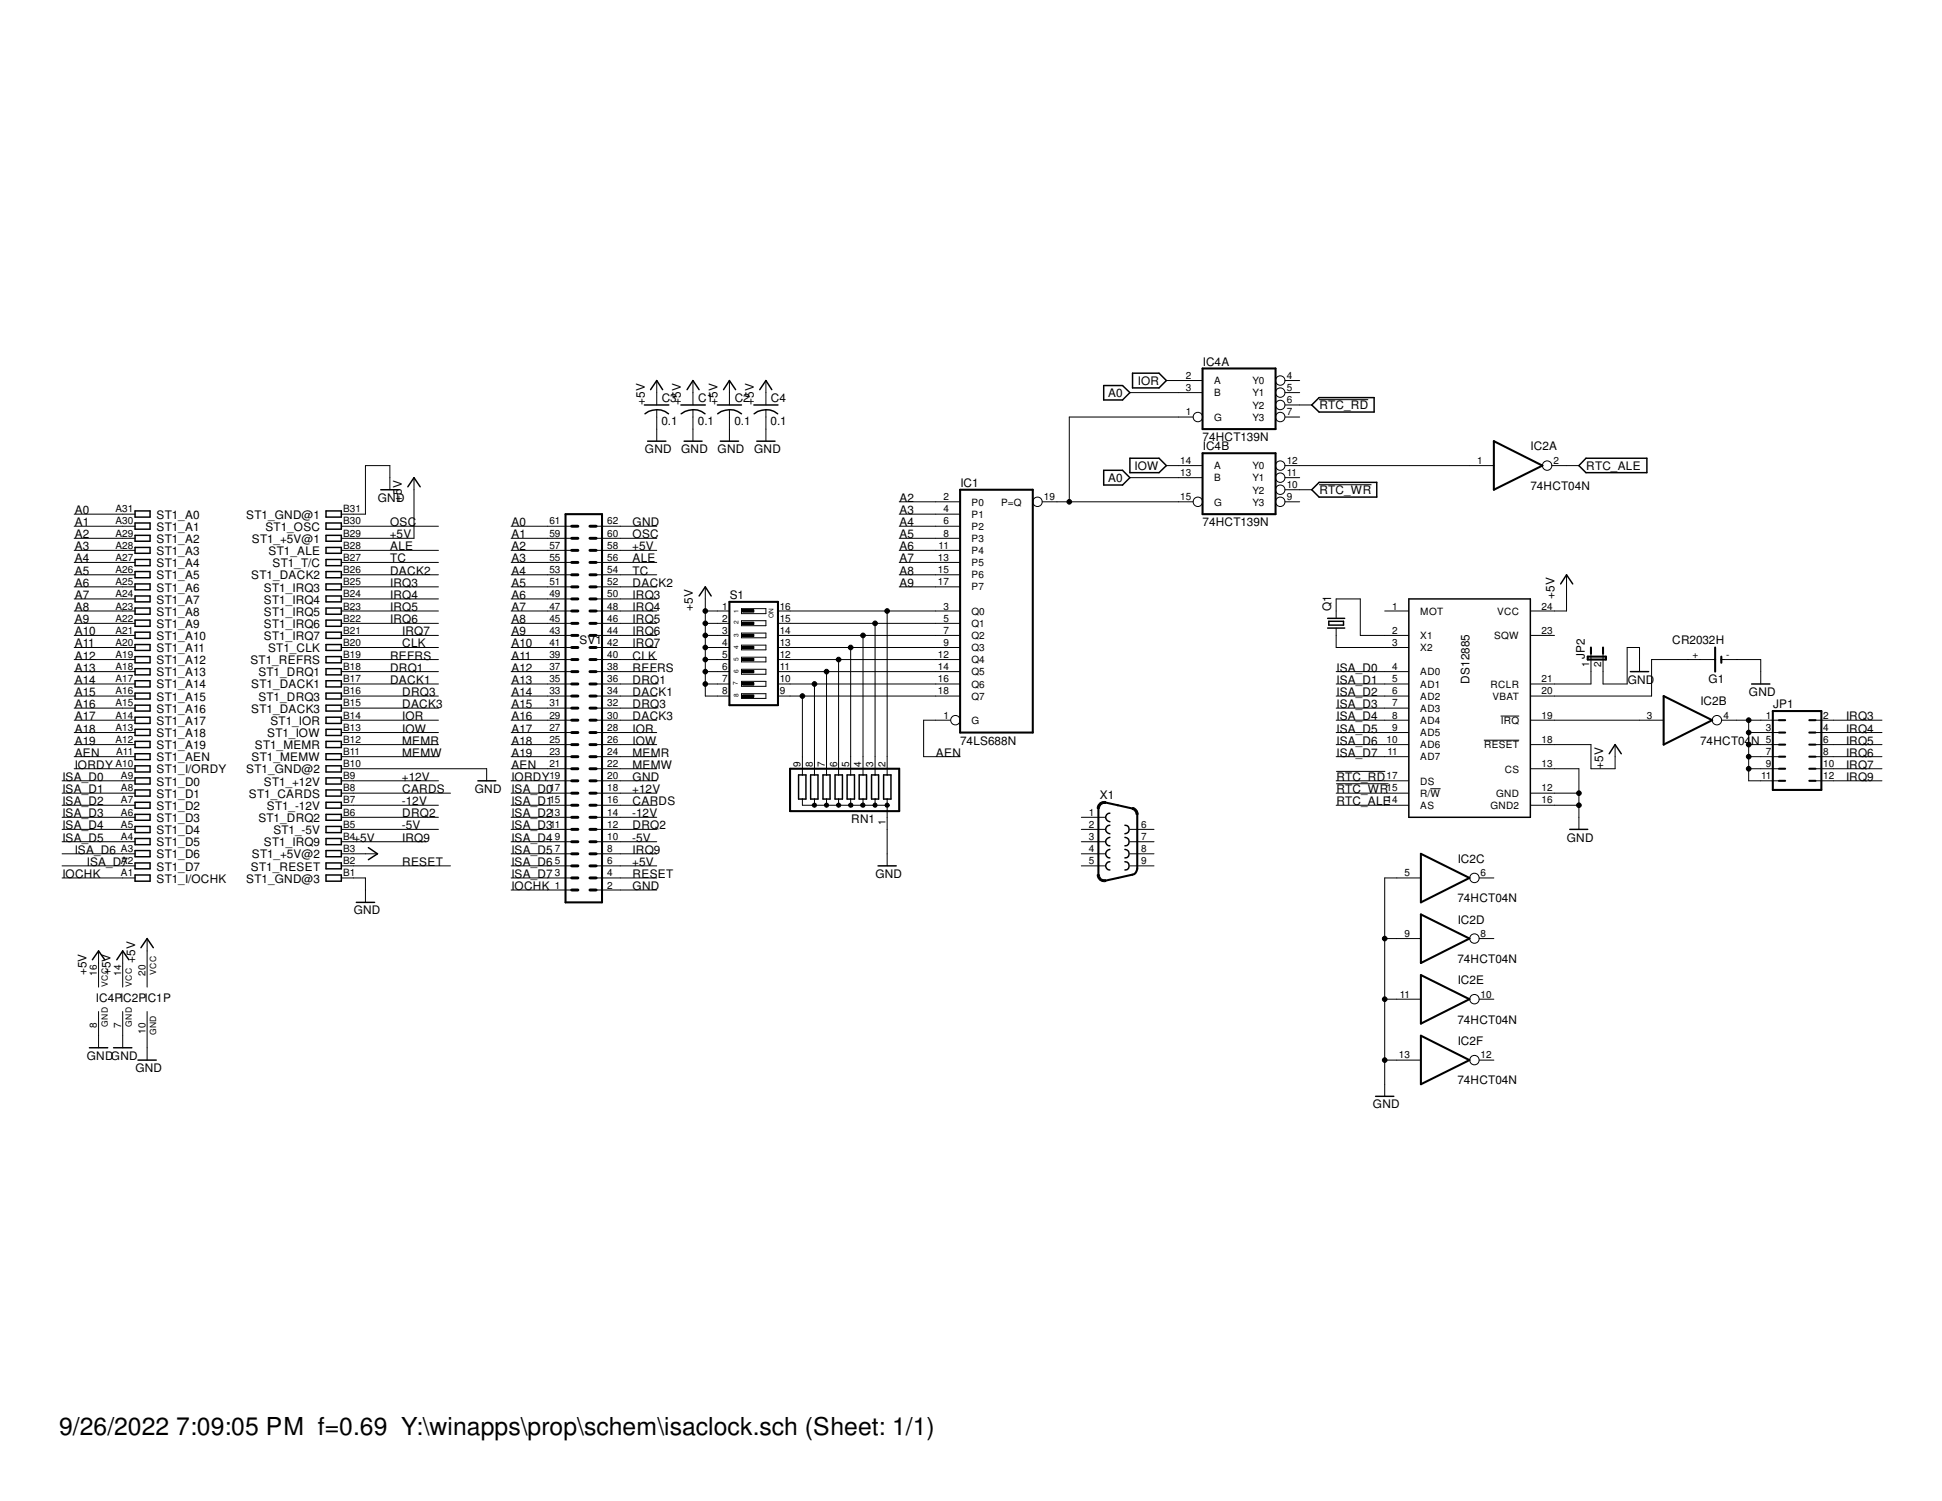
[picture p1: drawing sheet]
<svg xmlns="http://www.w3.org/2000/svg" width="279mm" height="216mm" viewBox="0 0 279 216" stroke-linecap="round" stroke-linejoin="round" font-family="sans-serif">
<g fill="none" stroke="#000" stroke-width=".14">
<path d="M94.5 54.7v3.6M94.5 58.9v4.6M99.7 54.7v3.6M99.7 58.9v4.6M104.9 54.7v3.6M104.9 58.9v4.6M110.2 54.7v3.6M110.2 58.9v4.6M162.6 56.5h10.4M167.8 54.7h5.2M171.7 60h-17.9v12.2M184.9 60h2.1"/>
<path d="M184.9 54.7h2.1M184.9 56.5h2.1M184.9 58.3h3.8M189.8 57.5h7M10.7 79.2h8.7M10.7 77.4h8.7M10.7 75.7h8.7M10.7 74h8.7M49.1 79.2h14M49.1 75.7h14M56.1 70.4v-3.4h-3.5v7h-3.5M59.6 68.7v8.7h-10.5"/>
<path d="M73.5 79.2h8.8M73.5 77.4h8.8M73.5 75.7h8.8M85.8 79.2h8.7M85.8 77.4h8.7M85.8 75.7h8.7M129.4 79.2h8.7M129.4 77.4h8.7M129.4 75.7h8.7M129.4 74h8.7M129.4 72.2h8.7M149.9 72.2h21.8"/>
<path d="M162.6 68.7h10.4M167.8 67h5.2M184.9 72.2h2.1M184.9 67h30M184.9 68.7h2.1M184.9 70.4h3.8M189.8 69.7h7.5M223.3 67h3.9M10.7 98.4h8.7M10.7 96.6h8.7M10.7 94.9h8.7M10.7 93.1h8.7"/>
<path d="M10.7 91.4h8.7M10.7 89.7h8.7M10.7 87.9h8.7M10.7 86.1h8.7M10.7 84.4h8.7M10.7 82.7h8.7M10.7 80.9h8.7M49.1 98.4h14M49.1 96.6h14M49.1 94.9h14M49.1 93.1h14M49.1 91.4h14"/>
<path d="M49.1 89.7h14M49.1 87.9h14M49.1 86.1h14M49.1 84.4h14M49.1 82.7h14M49.1 80.9h14M73.5 98.4h8.8M73.5 96.6h8.8M73.5 94.9h8.8M73.5 93.1h8.8M73.5 91.4h8.8M73.5 89.7h8.8"/>
<path d="M73.5 87.9h8.8M73.5 86.1h8.8M73.5 84.4h8.8M73.5 82.7h8.8M73.5 80.9h8.8M85.8 98.4h8.7M85.8 96.6h8.7M85.8 94.9h8.7M85.8 93.1h8.7M85.8 91.4h8.7M85.8 89.7h8.7M85.8 87.9h8.7"/>
<path d="M85.8 86.1h8.7M85.8 84.4h8.7M85.8 82.7h8.7M85.8 80.9h8.7M101.5 84.4v15.7h3.4M101.5 98.4h3.4M101.5 96.6h3.4M101.5 94.9h3.4M101.5 93.1h3.4M101.5 91.4h3.4M101.5 89.7h3.4M101.5 87.9h3.4"/>
<path d="M106.7 87.5h3.5v.8h-3.5zM106.7 89.3h3.5v.7h-3.5zM106.7 91.1h3.5v.6h-3.5zM106.7 92.8h3.5v.7h-3.5zM106.7 94.5h3.5v.7h-3.5zM106.7 96.3h3.5v.7h-3.5zM106.7 98h3.5v.7h-3.5zM106.7 99.8h3.5v.7h-3.5zM106.8 87.7h1.7v.4h-1.7zM106.8 89.5h1.7v.3h-1.7zM106.8 91.2h1.7v.4h-1.7zM106.8 93h1.7v.3h-1.7z"/>
<path d="M106.8 94.7h1.7v.3h-1.7zM106.8 96.4h1.7v.4h-1.7zM106.8 98.2h1.7v.4h-1.7zM106.8 99.9h1.7v.4h-1.7zM111.9 98.4h26.2M111.9 96.6h26.2M111.9 94.9h26.2M111.9 93.1h26.2M111.9 91.4h26.2M111.9 89.7h26.2M111.9 87.9h26.2M117.2 98.4v13.1"/>
<path d="M118.9 96.6v14.9M120.6 94.9v16.6M122.4 93.1v18.4M124.2 91.4v20.1M125.9 89.7v21.8M127.6 87.9v23.6M129.4 84.4h8.7M129.4 82.7h8.7M129.4 80.9h8.7M192.2 98.4h10.5M192.2 96.6h10.5M192.2 90.3v2.8h10.5"/>
<path d="M192.2 88.9v-2.8h3.5v5.3h7M199.2 87.9h3.5M220.2 91.4h3.4M225.4 82.7v5.2h-5.2M228.9 94v4.4h-8.7M230.6 94v4.4h3.5v-5.3h1.8v3.5M246.8 94.9h-9.2v5.2h-17.4M247.6 94.9h5.7v3.5M8.9 119.3h10.5M8.9 117.6h10.5M8.9 115.8h10.5M8.9 114.1h10.5"/>
<path d="M8.9 112.3h10.5M10.7 110.6h8.7M10.7 108.8h8.7M10.7 107.1h8.7M10.7 105.4h8.7M10.7 103.6h8.7M10.7 101.9h8.7M10.7 100.1h8.7M49.1 119.3h14M49.1 117.6h14M49.1 115.8h14M49.1 114.1h15.7"/>
<path d="M49.1 112.3h14M49.1 110.6h20.9v1.7M49.1 108.8h14M49.1 107.1h14M49.1 105.4h14M49.1 103.6h14M49.1 101.9h14M49.1 100.1h14M73.5 119.3h8.8M73.5 117.6h8.8M73.5 115.8h8.8M73.5 114.1h8.8"/>
<path d="M73.5 112.3h8.8M73.5 110.6h8.8M73.5 108.8h8.8M73.5 107.1h8.8M73.5 105.4h8.8M73.5 103.6h8.8M73.5 101.9h8.8M73.5 100.1h8.8M85.8 119.3h8.7M85.8 117.6h8.7M85.8 115.8h8.7M85.8 114.1h8.7"/>
<path d="M85.8 112.3h8.7M85.8 110.6h8.7M85.8 108.8h8.7M85.8 107.1h8.7M85.8 105.4h8.7M85.8 103.6h8.7M85.8 101.9h8.7M85.8 100.1h8.7M111.9 100.1h26.2M115.4 114.9v.9h12.2M115.4 100.1v11.4M117 115.6l.2-.1 .2 .1 .1 .2-.1 .2-.2 .1-.2-.1-.2-.2h.4h-.4z"/>
<path d="M117.2 114.9v.9M118.7 115.6l.2-.1 .2 .1 .1 .2-.1 .2-.2 .1-.2-.1-.1-.2h.4l-.1 .1-.3-.1zM118.9 114.9v.9M120.4 115.6l.2-.1 .3 .1 .1 .2-.1 .2-.3 .1-.2-.1v-.2h.3l-.1 .1-.2-.1zM120.6 114.9v.9M122.2 115.6l.2-.1 .2 .1 .1 .2-.1 .2-.2 .1-.2-.1-.1-.2h.3v.1l-.3-.1zM122.4 114.9v.9M123.9 115.6l.3-.1 .2 .1 .1 .2-.1 .2-.2 .1-.3-.1-.1-.2h.4h-.4zM124.2 114.9v.9M125.7 115.6l.2-.1 .2 .1 .1 .2-.1 .2-.2 .1-.2-.1-.1-.2h.3v.1l-.3-.1zM125.9 114.9v.9M127.4 115.6l.2-.1 .2 .1 .2 .2-.2 .2-.2 .1-.2-.1-.1-.2h.4l-.1 .1-.3-.1z"/>
<path d="M127.6 114.9v9.6M136.7 103.6h-3.8v5.2h5.2M155.6 119.3h3.4M155.6 117.6h3.4M158.2 115.5l.7-.2h.2l-.1 .3a.74 .74 0 0 0-.8 .7h-.3v-.2zM162.6 119.3h3.4M162.9 116.2a.95 .95 0 0 1 .8 .9h-.3a.76 .76 0 0 0-.5-.7zM192.2 112.7h7.6M192.2 111h7.1M192.2 115.8h10.5M192.2 114.1h10.5M192.2 112.3h10.5"/>
<path d="M192.2 108.8h10.5M192.2 107.1h10.5M192.2 105.4h10.5M192.2 103.6h10.5M192.2 101.9h10.5M192.2 100.1h10.5M205.8 113.5h1.5M213.5 106.5h5.1M215.9 103h2.7M220.2 115.8h7M220.2 114.1h7M220.2 110.6h7v8.7"/>
<path d="M220.2 107.1h8.7v3.5h3.5v-3.5M220.2 103.6h19.2M247.7 103.6h8.2M251.6 103.6v8.7h4.3M251.6 110.6h4.3M251.6 108.8h4.3M251.6 107.1h4.3M251.6 105.4h4.3M261.2 112.3h9.6M261.2 110.6h9.6M261.2 108.8h9.6M261.2 107.1h9.6"/>
<path d="M261.2 105.4h9.6M261.2 103.6h9.6M8.9 126.3h10.5M8.9 124.5h10.5M8.9 122.8h10.5M8.9 121.1h10.5M14.2 136.8v5.2M17.7 136.8v5.2M21.2 135v7M49.1 126.3h3.5v3.5M49.1 124.5h15.7M49.1 122.8h5.2"/>
<path d="M49.1 121.1h12.2M73.5 126.3h8.8M73.5 124.5h8.8M73.5 122.8h8.8M73.5 121.1h8.8M73.5 128h8.8M85.8 126.3h8.7M85.8 124.5h8.7M85.8 122.8h8.7M85.8 121.1h8.7M85.8 128h8.7M155.6 124.5h3.4"/>
<path d="M155.6 122.8h3.4M155.6 121.1h3.4M157.9 125.8h.3a.69 .69 0 0 0 .8 .7l.1 .3a.98 .98 0 0 1-1.2-1zM162.6 124.5h3.4M162.6 122.8h3.4M162.6 121.1h3.4M199.2 135h5.2M204.4 126.3h-5.2v31.4M212.8 126.3h2.1M212.8 135h2.1M14.2 145.5v5.2M17.7 145.5v5.2"/>
<path d="M21.2 145.5v7M199.2 143.7h5.2M199.2 152.5h5.2M212.8 143.7h2.1M212.8 152.5h2.1"/>
<circle cx="172.3" cy="60" r=".68"/>
<circle cx="184.2" cy="54.7" r=".68"/>
<circle cx="184.2" cy="56.5" r=".68"/>
<circle cx="184.2" cy="58.3" r=".68"/>
<circle cx="184.2" cy="60" r=".68"/>
<circle cx="149.3" cy="72.2" r=".68"/>
<circle cx="153.8" cy="72.2" r=".33"/>
<circle cx="172.3" cy="72.2" r=".68"/>
<circle cx="184.2" cy="68.7" r=".68"/>
<circle cx="184.2" cy="72.2" r=".68"/>
<circle cx="184.2" cy="70.4" r=".68"/>
<circle cx="184.2" cy="67" r=".68"/>
<circle cx="222.6" cy="67" r=".68"/>
<circle cx="101.5" cy="93.1" r=".33"/>
<circle cx="101.5" cy="96.6" r=".33"/>
<circle cx="101.5" cy="98.4" r=".33"/>
<circle cx="101.5" cy="87.9" r=".33"/>
<circle cx="101.5" cy="94.9" r=".33"/>
<circle cx="101.5" cy="91.4" r=".33"/>
<circle cx="101.5" cy="89.7" r=".33"/>
<circle cx="117.2" cy="98.4" r=".33"/>
<circle cx="118.9" cy="96.6" r=".33"/>
<circle cx="120.7" cy="94.9" r=".33"/>
<circle cx="122.4" cy="93.1" r=".33"/>
<circle cx="124.2" cy="91.4" r=".33"/>
<circle cx="125.9" cy="89.7" r=".33"/>
<circle cx="127.6" cy="87.9" r=".33"/>
<circle cx="115.4" cy="100.1" r=".33"/>
<circle cx="137.5" cy="103.6" r=".68"/>
<circle cx="227.2" cy="115.8" r=".33"/>
<circle cx="227.2" cy="114.1" r=".33"/>
<circle cx="247" cy="103.6" r=".68"/>
<circle cx="251.6" cy="107.1" r=".33"/>
<circle cx="251.6" cy="110.6" r=".33"/>
<circle cx="251.6" cy="105.4" r=".33"/>
<circle cx="251.6" cy="108.8" r=".33"/>
<circle cx="251.6" cy="103.6" r=".33"/>
<circle cx="199.2" cy="135" r=".33"/>
<circle cx="212.1" cy="126.3" r=".68"/>
<circle cx="212.1" cy="135" r=".68"/>
<circle cx="199.2" cy="152.5" r=".33"/>
<circle cx="199.2" cy="143.7" r=".33"/>
<circle cx="212.1" cy="152.5" r=".68"/>
<circle cx="212.1" cy="143.7" r=".68"/>
</g>
<g fill="none" stroke="#000" stroke-width=".21">
<path d="M92.7 58.3h3.5M92.8 59.5a2.72 2.72 0 0 1 3.4 0M93.6 56l.9-1.3 .8 1.3M98 58.3h3.5M98 59.5a2.78 2.78 0 0 1 3.4 0M98.8 56l.9-1.3 .9 1.3M103.2 58.3h3.5M103.3 59.5a2.78 2.78 0 0 1 3.4 0M104.1 56l.8-1.3 .9 1.3M108.5 58.3h3.4M108.5 59.5a2.72 2.72 0 0 1 3.4 0M109.3 56l.9-1.3 .8 1.3"/>
<path d="M158.8 55.5h2.7l1.1 1-1.1 1h-2.7zM162.9 53.7h3.9l1 1-1 1.1h-3.9zM189.8 57.2h7.9v2.1h-7.9l-1.1-1zM19.4 73.5h2.2v.9h-2.2zM19.4 75.2h2.2v.9h-2.2zM19.4 77h2.2v.9h-2.2zM19.4 78.7h2.2v.9h-2.2zM46.9 78.7h2.2v.9h-2.2zM46.9 77h2.2v.9h-2.2zM46.9 75.2h2.2v.9h-2.2zM46.9 73.5h2.2v.9h-2.2zM54.8 70.4h2.6"/>
<path d="M58.7 70l.9-1.3 .9 1.3M93.2 63.5h2.6M98.4 63.5h2.6M103.6 63.5h2.7M108.9 63.5h2.6M158.8 67.6h2.7l1.1 1.1-1.1 1.1h-2.7zM162.6 65.9h4.2l1 1.1-1 1h-4.2zM188.7 70.4l1.1-1h8.3v2.1h-8.3zM228.2 65.9h8.7v2.1h-8.7l-1-1zM19.4 80.5h2.2v.9h-2.2zM19.4 82.2h2.2v.9h-2.2zM19.4 84h2.2v.8h-2.2z"/>
<path d="M19.4 85.7h2.2v.9h-2.2zM19.4 87.5h2.2v.8h-2.2zM19.4 89.2h2.2v.9h-2.2zM19.4 90.9h2.2v.9h-2.2zM19.4 92.7h2.2v.9h-2.2zM19.4 94.4h2.2v.9h-2.2zM19.4 96.2h2.2v.9h-2.2zM19.4 97.9h2.2v.9h-2.2zM19.4 99.7h2.2v.8h-2.2zM46.9 99.7h2.2v.8h-2.2zM46.9 97.9h2.2v.9h-2.2zM46.9 96.2h2.2v.9h-2.2z"/>
<path d="M46.9 94.4h2.2v.9h-2.2zM46.9 92.7h2.2v.9h-2.2zM46.9 90.9h2.2v.9h-2.2zM46.9 89.2h2.2v.9h-2.2zM46.9 87.5h2.2v.8h-2.2zM46.9 85.7h2.2v.9h-2.2zM46.9 84h2.2v.8h-2.2zM46.9 82.2h2.2v.9h-2.2zM46.9 80.5h2.2v.9h-2.2zM100.6 85.7l.9-1.3 .8 1.3M191 88.9h2.5M191 90.3h2.5"/>
<path d="M191.2 89.4h2.1v.5h-2.1zM202.7 86.1h17.5v31.5h-17.5zM224.5 84l.9-1.3 .9 1.3M234.6 96.6h2.6M252 98.4h2.6M19.4 101.4h2.2v.9h-2.2zM19.4 103.2h2.2v.9h-2.2zM19.4 104.9h2.2v.9h-2.2zM19.4 106.6h2.2v.9h-2.2zM19.4 108.4h2.2v.9h-2.2zM19.4 110.2h2.2v.8h-2.2zM19.4 111.9h2.2v.9h-2.2z"/>
<path d="M19.4 113.6h2.2v.9h-2.2zM19.4 115.4h2.2v.8h-2.2zM19.4 117.1h2.2v.9h-2.2zM19.4 118.9h2.2v.9h-2.2zM46.9 118.9h2.2v.9h-2.2zM46.9 117.1h2.2v.9h-2.2zM46.9 115.4h2.2v.8h-2.2zM46.9 113.6h2.2v.9h-2.2zM46.9 111.9h2.2v.9h-2.2zM46.9 110.2h2.2v.8h-2.2zM46.9 108.4h2.2v.9h-2.2zM46.9 106.6h2.2v.9h-2.2z"/>
<path d="M46.9 104.9h2.2v.9h-2.2zM46.9 103.2h2.2v.9h-2.2zM46.9 101.4h2.2v.9h-2.2zM68.7 112.3h2.6M114.9 111.5h1.1v3.4h-1.1zM116.6 111.5h1.1v3.4h-1.1zM118.4 111.5h1v3.4h-1zM120.1 111.5h1.1v3.4h-1.1zM121.9 111.5h1v3.4h-1zM123.6 111.5h1.1v3.4h-1.1zM125.4 111.5h1v3.4h-1zM127.1 111.5h1.1v3.4h-1.1z"/>
<path d="M159.7 118.7a.61 .61 0 0 0-.6 .6 .61 .61 0 0 0 .6 .6M159.7 117a.61 .61 0 0 0-.6 .6 .61 .61 0 0 0 .6 .6M161.8 118.7a.61 .61 0 0 1 .7 .6 .61 .61 0 0 1-.7 .6M225.8 119.3h2.6M231.5 108.4l.9-1.3 .9 1.3M13.3 138l.9-1.2 .9 1.2M16.8 138l.9-1.2 .8 1.2M19.4 125.9h2.2v.8h-2.2zM19.4 120.6h2.2v.9h-2.2zM19.4 122.3h2.2v.9h-2.2zM19.4 124.1h2.2v.9h-2.2zM20.3 136.3l.9-1.3 .9 1.3"/>
<path d="M46.9 125.9h2.2v.8h-2.2zM46.9 124.1h2.2v.9h-2.2zM46.9 122.3h2.2v.9h-2.2zM46.9 120.6h2.2v.9h-2.2zM51.3 129.8h2.6M53 121.9l1.3 .9-1.3 .9M126.3 124.5h2.6M159.7 120.4a.61 .61 0 0 0-.6 .7 .61 .61 0 0 0 .6 .6M159.7 122.2a.61 .61 0 0 0-.6 .6 .61 .61 0 0 0 .6 .6M159.7 124a.59 .59 0 0 0-.6 .5 .59 .59 0 0 0 .6 .6M161.8 122.2a.61 .61 0 0 1 .6 .6 .61 .61 0 0 1-.6 .6M161.8 120.4a.61 .61 0 0 1 .7 .7 .61 .61 0 0 1-.7 .6"/>
<path d="M161.8 124a.59 .59 0 0 1 .6 .5 .59 .59 0 0 1-.6 .6M12.9 150.7h2.6M16.3 150.7h2.7M19.9 152.5h2.6M197.9 157.7h2.6"/>
</g>
<g fill="none" stroke="#000" stroke-width=".3">
<path d="M173 53h10.5v8.7h-10.5zM81.4 74h5.2v55.8h-5.2zM138.1 70.4h10.5v35h-10.5zM173 65.2h10.5v8.8h-10.5zM214.9 63.5l7 3.5-7 3.4zM104.9 86.6h7v14.8h-7zM228.4 94.4h2.7v.5h-2.7zM228.9 93.1v.9M230.6 93.1v.9M246.8 93.1v3.5M247.6 94.4v.9M113.7 110.6h15.7v6.1h-15.7z"/>
<path d="M158 116.3v9.5M159.1 115.4l3.8 .9M163.6 117.1v7.9a.89 .89 0 0 1-.7 .8l-3.8 .9M239.4 100.1l6.9 3.5-6.9 3.5zM255.1 102.3h6.9v11.3h-6.9zM255.9 105.4h.9M255.9 110.6h.9M255.9 103.6h.9M255.9 107.1h.9M255.9 108.8h.9M255.9 112.3h.9M260.3 105.4h.9"/>
<path d="M260.3 110.6h.9M260.3 103.6h.9M260.3 107.1h.9M260.3 108.8h.9M260.3 112.3h.9M204.4 122.8l7 3.5-7 3.5zM204.4 131.5l7 3.5-7 3.5zM204.4 140.3l7 3.4-7 3.5zM204.4 149l7 3.5-7 3.5z"/>
</g>
<g fill="none" stroke="#000" stroke-width=".42">
<path d="M82.3 79.2h.8M82.3 77.4h.8M82.3 75.7h.8M84.9 79.2h.9M84.9 77.4h.9M84.9 75.7h.9M82.3 98.4h.8M82.3 96.6h.8M82.3 94.9h.8M82.3 93.1h.8M82.3 87.9h.8M82.3 89.7h.8"/>
<path d="M82.3 91.4h.8M82.3 84.4h.8M82.3 86.1h.8M82.3 80.9h.8M82.3 82.7h.8M84.9 98.4h.9M84.9 96.6h.9M84.9 94.9h.9M84.9 93.1h.9M84.9 87.9h.9M84.9 89.7h.9M84.9 91.4h.9"/>
<path d="M84.9 84.4h.9M84.9 86.1h.9M84.9 80.9h.9M84.9 82.7h.9M82.3 115.8h.8M82.3 117.6h.8M82.3 119.3h.8M82.3 112.3h.8M82.3 114.1h.8M82.3 107.1h.8M82.3 108.8h.8M82.3 110.6h.8"/>
<path d="M82.3 103.6h.8M82.3 105.4h.8M82.3 100.1h.8M82.3 101.9h.8M84.9 115.8h.9M84.9 117.6h.9M84.9 119.3h.9M84.9 112.3h.9M84.9 114.1h.9M84.9 107.1h.9M84.9 108.8h.9M84.9 110.6h.9"/>
<path d="M84.9 103.6h.9M84.9 105.4h.9M84.9 100.1h.9M84.9 101.9h.9M82.3 124.5h.8M82.3 126.3h.8M82.3 128h.8M82.3 121.1h.8M82.3 122.8h.8M84.9 124.5h.9M84.9 126.3h.9M84.9 128h.9"/>
<path d="M84.9 121.1h.9M84.9 122.8h.9"/>
</g>
<g fill="#000">
<path d="M106.8 87.7h1.7v.4h-1.7z" fill-rule="evenodd"/>
<path d="M106.8 89.5h1.7v.3h-1.7z" fill-rule="evenodd"/>
<path d="M106.8 91.2h1.7v.4h-1.7z" fill-rule="evenodd"/>
<path d="M106.8 93h1.7v.3h-1.7z" fill-rule="evenodd"/>
<path d="M106.8 94.7h1.7v.3h-1.7z" fill-rule="evenodd"/>
<path d="M106.8 96.4h1.7v.4h-1.7z" fill-rule="evenodd"/>
<path d="M106.8 98.2h1.7v.4h-1.7z" fill-rule="evenodd"/>
<path d="M106.8 99.9h1.7v.4h-1.7z" fill-rule="evenodd"/>
<path d="M117 115.6l.2-.1 .2 .1 .1 .2-.1 .2-.2 .1-.2-.1-.2-.2h.4h-.4z" fill-rule="evenodd"/>
<path d="M118.7 115.6l.2-.1 .2 .1 .1 .2-.1 .2-.2 .1-.2-.1-.1-.2h.4l-.1 .1-.3-.1z" fill-rule="evenodd"/>
<path d="M120.4 115.6l.2-.1 .3 .1 .1 .2-.1 .2-.3 .1-.2-.1v-.2h.3l-.1 .1-.2-.1z" fill-rule="evenodd"/>
<path d="M122.2 115.6l.2-.1 .2 .1 .1 .2-.1 .2-.2 .1-.2-.1-.1-.2h.3v.1l-.3-.1z" fill-rule="evenodd"/>
<path d="M123.9 115.6l.3-.1 .2 .1 .1 .2-.1 .2-.2 .1-.3-.1-.1-.2h.4h-.4z" fill-rule="evenodd"/>
<path d="M125.7 115.6l.2-.1 .2 .1 .1 .2-.1 .2-.2 .1-.2-.1-.1-.2h.3v.1l-.3-.1z" fill-rule="evenodd"/>
<path d="M127.4 115.6l.2-.1 .2 .1 .2 .2-.2 .2-.2 .1-.2-.1-.1-.2h.4l-.1 .1-.3-.1z" fill-rule="evenodd"/>
<path d="M158.2 115.5l.7-.2h.2l-.1 .3a.74 .74 0 0 0-.8 .7h-.3v-.2z" fill-rule="evenodd"/>
<path d="M162.9 116.2a.95 .95 0 0 1 .8 .9h-.3a.76 .76 0 0 0-.5-.7z" fill-rule="evenodd"/>
<path d="M157.9 125.8h.3a.69 .69 0 0 0 .8 .7l.1 .3a.98 .98 0 0 1-1.2-1z" fill-rule="evenodd"/>
<circle cx="153.8" cy="72.2" r=".33"/>
<circle cx="101.5" cy="93.1" r=".33"/>
<circle cx="101.5" cy="96.6" r=".33"/>
<circle cx="101.5" cy="98.4" r=".33"/>
<circle cx="101.5" cy="87.9" r=".33"/>
<circle cx="101.5" cy="94.9" r=".33"/>
<circle cx="101.5" cy="91.4" r=".33"/>
<circle cx="101.5" cy="89.7" r=".33"/>
<circle cx="117.2" cy="98.4" r=".33"/>
<circle cx="118.9" cy="96.6" r=".33"/>
<circle cx="120.7" cy="94.9" r=".33"/>
<circle cx="122.4" cy="93.1" r=".33"/>
<circle cx="124.2" cy="91.4" r=".33"/>
<circle cx="125.9" cy="89.7" r=".33"/>
<circle cx="127.6" cy="87.9" r=".33"/>
<circle cx="115.4" cy="100.1" r=".33"/>
<circle cx="227.2" cy="115.8" r=".33"/>
<circle cx="227.2" cy="114.1" r=".33"/>
<circle cx="251.6" cy="107.1" r=".33"/>
<circle cx="251.6" cy="110.6" r=".33"/>
<circle cx="251.6" cy="105.4" r=".33"/>
<circle cx="251.6" cy="108.8" r=".33"/>
<circle cx="251.6" cy="103.6" r=".33"/>
<circle cx="199.2" cy="135" r=".33"/>
<circle cx="199.2" cy="152.5" r=".33"/>
<circle cx="199.2" cy="143.7" r=".33"/>
</g>
<text font-size="3.6" x="8.5" y="206.4">9/26/2022 7:09:05 PM f=0.69 Y:\winapps\prop\schem\isaclock.sch (Sheet: 1/1)</text>
<g font-size="1.7">
<text x="173.1" y="52.6">IC4A</text>
<text x="92.8" y="58.3" transform="rotate(-90 92.8 58.3)">+5V</text>
<text x="95.2" y="57.8">C3</text>
<text x="98" y="58.3" transform="rotate(-90 98 58.3)">+5V</text>
<text x="100.5" y="57.8">C1</text>
<text x="103.2" y="58.3" transform="rotate(-90 103.2 58.3)">+5V</text>
<text x="105.7" y="57.8">C2</text>
<text x="108.5" y="58.3" transform="rotate(-90 108.5 58.3)">+5V</text>
<text x="110.9" y="57.8">C4</text>
<text x="159.4" y="57.1">A0</text>
<text x="163.7" y="55.4">IOR</text>
<text x="189.8" y="58.8">RTC_RD</text>
<text x="92.8" y="65.2">GND</text>
<text x="95.2" y="61.1">0.1</text>
<text x="98" y="65.2">GND</text>
<text x="100.4" y="61.1">0.1</text>
<text x="103.3" y="65.2">GND</text>
<text x="105.7" y="61.1">0.1</text>
<text x="108.5" y="65.2">GND</text>
<text x="110.9" y="61.1">0.1</text>
<text x="173" y="63.5">74HCT139N</text>
<text x="173.1" y="64.8">IC4B</text>
<text x="220.2" y="64.8">IC2A</text>
<text x="138.2" y="70">IC1</text>
<text x="159.4" y="69.3">A0</text>
<text x="163.2" y="67.6">IOW</text>
<text x="189.8" y="71.1">RTC_WR</text>
<text x="220.2" y="70.4">74HCT04N</text>
<text x="228.2" y="67.6">RTC_ALE</text>
<text x="10.8" y="74">A0</text>
<text x="10.8" y="75.7">A1</text>
<text x="10.8" y="77.4">A2</text>
<text x="22.5" y="76.3">ST1_A1</text>
<text x="22.5" y="74.6">ST1_A0</text>
<text x="35.4" y="74.6">ST1_GND@1</text>
<text x="38.2" y="76.3">ST1_OSC</text>
<text x="54.4" y="72.2">GND</text>
<text x="56.1" y="77.4">+5V</text>
<text x="56.1" y="75.7">OSC</text>
<text x="57.8" y="72.2" transform="rotate(-90 57.8 72.2)">+5V</text>
<text x="73.6" y="75.7">A0</text>
<text x="73.6" y="77.4">A1</text>
<text x="91" y="75.7">GND</text>
<text x="91" y="77.4">OSC</text>
<text x="129.4" y="72.2">A2</text>
<text x="129.4" y="74">A3</text>
<text x="129.4" y="75.7">A4</text>
<text x="129.4" y="77.4">A5</text>
<text x="173" y="75.7">74HCT139N</text>
<text x="10.8" y="79.2">A3</text>
<text x="10.8" y="80.9">A4</text>
<text x="10.8" y="82.7">A5</text>
<text x="22.5" y="83.3">ST1_A5</text>
<text x="22.5" y="81.6">ST1_A4</text>
<text x="22.5" y="79.8">ST1_A3</text>
<text x="22.5" y="78.1">ST1_A2</text>
<text x="36.2" y="83.3">ST1_DACK2</text>
<text x="36.2" y="78.1">ST1_+5V@1</text>
<text x="38.7" y="79.8">ST1_ALE</text>
<text x="39.2" y="81.6">ST1_T/C</text>
<text x="56.1" y="79.2">ALE</text>
<text x="56.1" y="80.9">TC</text>
<text x="56.1" y="82.7">DACK2</text>
<text x="73.6" y="79.2">A2</text>
<text x="73.6" y="80.9">A3</text>
<text x="73.6" y="82.7">A4</text>
<text x="91" y="79.2">+5V</text>
<text x="91" y="80.9">ALE</text>
<text x="91" y="82.7">TC</text>
<text x="129.4" y="79.2">A6</text>
<text x="129.4" y="80.9">A7</text>
<text x="129.4" y="82.7">A8</text>
<text x="10.8" y="84.4">A6</text>
<text x="10.8" y="86.1">A7</text>
<text x="10.8" y="87.9">A8</text>
<text x="10.8" y="89.7">A9</text>
<text x="22.5" y="88.6">ST1_A8</text>
<text x="22.5" y="86.8">ST1_A7</text>
<text x="22.5" y="85.1">ST1_A6</text>
<text x="38" y="88.6">ST1_IRQ5</text>
<text x="38" y="86.8">ST1_IRQ4</text>
<text x="38" y="85.1">ST1_IRQ3</text>
<text x="56.1" y="84.4">IRQ3</text>
<text x="56.1" y="86.1">IRQ4</text>
<text x="56.1" y="87.9">IRQ5</text>
<text x="56.1" y="89.7">IRQ6</text>
<text x="73.6" y="84.4">A5</text>
<text x="73.6" y="86.1">A6</text>
<text x="73.6" y="87.9">A7</text>
<text x="73.6" y="89.7">A8</text>
<text x="91" y="84.4">DACK2</text>
<text x="91" y="86.1">IRQ3</text>
<text x="91" y="87.9">IRQ4</text>
<text x="91" y="89.7">IRQ5</text>
<text x="99.7" y="87.9" transform="rotate(-90 99.7 87.9)">+5V</text>
<text x="105" y="86.1">S1</text>
<text x="129.4" y="84.4">A9</text>
<text x="191.5" y="87.8" transform="rotate(-90 191.5 87.8)">Q1</text>
<text x="223.6" y="86.1" transform="rotate(-90 223.6 86.1)">+5V</text>
<text x="10.8" y="91.4">A10</text>
<text x="10.8" y="93.1">A11</text>
<text x="10.8" y="94.9">A12</text>
<text x="22.5" y="95.5">ST1_A12</text>
<text x="22.5" y="93.8">ST1_A11</text>
<text x="22.5" y="92">ST1_A10</text>
<text x="22.5" y="90.3">ST1_A9</text>
<text x="36" y="95.5">ST1_REFRS</text>
<text x="38" y="92">ST1_IRQ7</text>
<text x="38" y="90.3">ST1_IRQ6</text>
<text x="38.6" y="93.8">ST1_CLK</text>
<text x="56.1" y="94.9">REFRS</text>
<text x="57.9" y="91.4">IRQ7</text>
<text x="57.9" y="93.1">CLK</text>
<text x="73.6" y="91.4">A9</text>
<text x="73.6" y="93.1">A10</text>
<text x="73.6" y="94.9">A11</text>
<text x="83.4" y="92.6">SV1</text>
<text x="91" y="93.1">IRQ7</text>
<text x="91" y="94.9">CLK</text>
<text x="91" y="91.4">IRQ6</text>
<text x="228" y="94.8" transform="rotate(-90 228 94.8)">JP2</text>
<text x="240.6" y="92.6">CR2032H</text>
<text x="10.8" y="96.6">A13</text>
<text x="10.8" y="98.4">A14</text>
<text x="10.8" y="100.1">A15</text>
<text x="10.8" y="101.9">A16</text>
<text x="22.5" y="100.8">ST1_A15</text>
<text x="22.5" y="99">ST1_A14</text>
<text x="22.5" y="97.3">ST1_A13</text>
<text x="36.2" y="99">ST1_DACK1</text>
<text x="37.2" y="100.8">ST1_DRQ3</text>
<text x="37.2" y="97.3">ST1_DRQ1</text>
<text x="56.1" y="96.6">DRQ1</text>
<text x="56.1" y="98.4">DACK1</text>
<text x="57.9" y="100.1">DRQ3</text>
<text x="57.9" y="101.9">DACK3</text>
<text x="73.6" y="96.6">A12</text>
<text x="73.6" y="98.4">A13</text>
<text x="73.6" y="100.1">A14</text>
<text x="73.6" y="101.9">A15</text>
<text x="91" y="98.4">DRQ1</text>
<text x="91" y="100.1">DACK1</text>
<text x="91" y="101.9">DRQ3</text>
<text x="91" y="96.6">REFRS</text>
<text x="192.3" y="96.6">ISA_D0</text>
<text x="192.3" y="98.4">ISA_D1</text>
<text x="192.3" y="100.1">ISA_D2</text>
<text x="192.3" y="101.9">ISA_D3</text>
<text x="211.4" y="98.3" transform="rotate(-90 211.4 98.3)">DS12885</text>
<text x="234.2" y="98.4">GND</text>
<text x="244.6" y="101.4">IC2B</text>
<text x="245.8" y="98.3">G1</text>
<text x="251.6" y="100.1">GND</text>
<text x="255.1" y="101.9">JP1</text>
<text x="10.8" y="103.6">A17</text>
<text x="10.8" y="105.4">A18</text>
<text x="10.8" y="107.1">A19</text>
<text x="22.5" y="107.7">ST1_A19</text>
<text x="22.5" y="106">ST1_A18</text>
<text x="22.5" y="104.3">ST1_A17</text>
<text x="22.5" y="102.5">ST1_A16</text>
<text x="36.2" y="102.5">ST1_DACK3</text>
<text x="36.7" y="107.7">ST1_MEMR</text>
<text x="38.4" y="106">ST1_IOW</text>
<text x="38.9" y="104.3">ST1_IOR</text>
<text x="57.9" y="103.6">IOR</text>
<text x="57.9" y="105.4">IOW</text>
<text x="57.9" y="107.1">MEMR</text>
<text x="73.6" y="103.6">A16</text>
<text x="73.6" y="105.4">A17</text>
<text x="73.6" y="107.1">A18</text>
<text x="91" y="103.6">DACK3</text>
<text x="91" y="105.4">IOR</text>
<text x="91" y="107.1">IOW</text>
<text x="138.1" y="107.1">74LS688N</text>
<text x="192.3" y="103.6">ISA_D4</text>
<text x="192.3" y="105.4">ISA_D5</text>
<text x="192.3" y="107.1">ISA_D6</text>
<text x="244.6" y="107.1">74HCT04N</text>
<text x="265.6" y="103.6">IRQ3</text>
<text x="265.6" y="105.4">IRQ4</text>
<text x="265.6" y="107.1">IRQ5</text>
<text x="9" y="112.3">ISA_D0</text>
<text x="10.8" y="108.8">AEN</text>
<text x="10.8" y="110.6">IORDY</text>
<text x="22.5" y="113">ST1_D0</text>
<text x="22.5" y="111.3">ST1_I/ORDY</text>
<text x="22.5" y="109.5">ST1_AEN</text>
<text x="35.4" y="111.3">ST1_GND@2</text>
<text x="36.2" y="109.5">ST1_MEMW</text>
<text x="38" y="113">ST1_+12V</text>
<text x="57.8" y="112.3">+12V</text>
<text x="57.9" y="108.8">MEMW</text>
<text x="73.6" y="108.8">A19</text>
<text x="73.6" y="110.6">AEN</text>
<text x="73.6" y="112.3">IORDY</text>
<text x="91" y="108.8">MEMR</text>
<text x="91" y="110.6">MEMW</text>
<text x="91" y="112.3">GND</text>
<text x="134.7" y="108.8">AEN</text>
<text x="192.3" y="112.3">RTC_RD</text>
<text x="192.3" y="108.8">ISA_D7</text>
<text x="230.6" y="110.6" transform="rotate(-90 230.6 110.6)">+5V</text>
<text x="265.6" y="108.8">IRQ6</text>
<text x="265.6" y="110.6">IRQ7</text>
<text x="265.6" y="112.3">IRQ9</text>
<text x="9" y="114.1">ISA_D1</text>
<text x="9" y="115.8">ISA_D2</text>
<text x="9" y="117.6">ISA_D3</text>
<text x="9" y="119.3">ISA_D4</text>
<text x="22.5" y="120">ST1_D4</text>
<text x="22.5" y="118.2">ST1_D3</text>
<text x="22.5" y="116.5">ST1_D2</text>
<text x="22.5" y="114.7">ST1_D1</text>
<text x="35.8" y="114.7">ST1_CARDS</text>
<text x="37.2" y="118.2">ST1_DRQ2</text>
<text x="38.4" y="116.5">ST1_-12V</text>
<text x="39.3" y="120">ST1_-5V</text>
<text x="57.8" y="115.8">-12V</text>
<text x="57.8" y="119.3">-5V</text>
<text x="57.9" y="114.1">CARDS</text>
<text x="57.9" y="117.6">DRQ2</text>
<text x="68.3" y="114.1">GND</text>
<text x="73.6" y="114.1">ISA_D0</text>
<text x="73.6" y="115.8">ISA_D1</text>
<text x="73.6" y="117.6">ISA_D2</text>
<text x="73.6" y="119.3">ISA_D3</text>
<text x="91" y="114.1">+12V</text>
<text x="91" y="117.6">-12V</text>
<text x="91" y="115.8">CARDS</text>
<text x="91" y="119.3">DRQ2</text>
<text x="122.5" y="118.4">RN1</text>
<text x="158.2" y="114.9">X1</text>
<text x="192.3" y="115.8">RTC_ALE</text>
<text x="192.3" y="114.1">RTC_WR</text>
<text x="9" y="121.1">ISA_D5</text>
<text x="10.8" y="122.8">ISA_D6</text>
<text x="12.5" y="124.5">ISA_D7</text>
<text x="22.5" y="125.2">ST1_D7</text>
<text x="22.5" y="123.4">ST1_D6</text>
<text x="22.5" y="121.7">ST1_D5</text>
<text x="36.1" y="125.2">ST1_RESET</text>
<text x="36.2" y="123.4">ST1_+5V@2</text>
<text x="38" y="121.7">ST1_IRQ9</text>
<text x="50.8" y="121.1">+5V</text>
<text x="57.9" y="121.1">IRQ9</text>
<text x="57.9" y="124.5">RESET</text>
<text x="73.6" y="121.1">ISA_D4</text>
<text x="73.6" y="122.8">ISA_D5</text>
<text x="73.6" y="124.5">ISA_D6</text>
<text x="91" y="124.5">+5V</text>
<text x="91" y="121.1">-5V</text>
<text x="91" y="122.8">IRQ9</text>
<text x="209.7" y="124.1">IC2C</text>
<text x="225.4" y="121.1">GND</text>
<text x="9" y="126.3">IOCHK</text>
<text x="22.5" y="127">ST1_I/OCHK</text>
<text x="35.4" y="127">ST1_GND@3</text>
<text x="50.9" y="131.5">GND</text>
<text x="73.6" y="128">IOCHK</text>
<text x="73.6" y="126.3">ISA_D7</text>
<text x="91" y="128">GND</text>
<text x="91" y="126.3">RESET</text>
<text x="125.9" y="126.3">GND</text>
<text x="209.7" y="129.8">74HCT04N</text>
<text x="209.7" y="132.8">IC2D</text>
<text x="12.4" y="140.3" transform="rotate(-90 12.4 140.3)">+5V</text>
<text x="15.9" y="140.3" transform="rotate(-90 15.9 140.3)">+5V</text>
<text x="19.4" y="138.5" transform="rotate(-90 19.4 138.5)">+5V</text>
<text x="209.7" y="138.5">74HCT04N</text>
<text x="209.7" y="141.6">IC2E</text>
<text x="13.8" y="144.2">IC4PIC2PIC1P</text>
<text x="209.7" y="147.2">74HCT04N</text>
<text x="12.5" y="152.5">GNDGND</text>
<text x="19.5" y="154.2">GND</text>
<text x="209.7" y="156">74HCT04N</text>
<text x="209.7" y="150.3">IC2F</text>
<text x="197.5" y="159.4">GND</text>
</g>
<g font-size="1.4">
<text x="170.6" y="59.7">1</text>
<text x="170.6" y="54.5">2</text>
<text x="170.6" y="56.3">3</text>
<text x="174.7" y="55.2">A</text>
<text x="174.7" y="57">B</text>
<text x="180.2" y="55.3">Y0</text>
<text x="180.2" y="57">Y1</text>
<text x="180.2" y="58.8">Y2</text>
<text x="185.1" y="54.5">4</text>
<text x="185.1" y="56.3">5</text>
<text x="185.1" y="58">6</text>
<text x="185.1" y="59.7">7</text>
<text x="174.7" y="60.5">G</text>
<text x="180.2" y="60.5">Y3</text>
<text x="135.7" y="72">2</text>
<text x="150.2" y="72">19</text>
<text x="169.8" y="72">15</text>
<text x="169.8" y="66.7">14</text>
<text x="169.8" y="68.5">13</text>
<text x="174.7" y="67.5">A</text>
<text x="174.7" y="69.2">B</text>
<text x="180.2" y="67.5">Y0</text>
<text x="180.2" y="69.3">Y1</text>
<text x="180.2" y="71">Y2</text>
<text x="185.1" y="66.7">12</text>
<text x="185.1" y="68.5">11</text>
<text x="185.1" y="70.2">10</text>
<text x="185.1" y="72">9</text>
<text x="212.5" y="66.7">1</text>
<text x="223.5" y="66.7">2</text>
<text x="16.6" y="77.2">A29</text>
<text x="16.6" y="75.4">A30</text>
<text x="16.6" y="73.7">A31</text>
<text x="49.4" y="77.2">B29</text>
<text x="49.4" y="75.4">B30</text>
<text x="49.4" y="73.7">B31</text>
<text x="79" y="77.2">59</text>
<text x="79" y="75.4">61</text>
<text x="87.4" y="77.2">60</text>
<text x="87.4" y="75.4">62</text>
<text x="135.7" y="73.7">4</text>
<text x="135.7" y="75.4">6</text>
<text x="135.7" y="77.2">8</text>
<text x="139.8" y="72.7">P0</text>
<text x="139.8" y="74.5">P1</text>
<text x="139.8" y="76.2">P2</text>
<text x="139.8" y="77.9">P3</text>
<text x="144" y="72.7">P=Q</text>
<text x="174.7" y="72.7">G</text>
<text x="180.2" y="72.7">Y3</text>
<text x="16.6" y="82.4">A26</text>
<text x="16.6" y="80.7">A27</text>
<text x="16.6" y="78.9">A28</text>
<text x="49.4" y="82.4">B26</text>
<text x="49.4" y="80.7">B27</text>
<text x="49.4" y="78.9">B28</text>
<text x="79" y="82.4">53</text>
<text x="79" y="80.7">55</text>
<text x="79" y="78.9">57</text>
<text x="87.4" y="82.4">54</text>
<text x="87.4" y="80.7">56</text>
<text x="87.4" y="78.9">58</text>
<text x="134.9" y="80.7">13</text>
<text x="134.9" y="82.4">15</text>
<text x="135" y="78.9">11</text>
<text x="139.8" y="79.7">P4</text>
<text x="139.8" y="81.4">P5</text>
<text x="139.8" y="83.2">P6</text>
<text x="16.6" y="89.4">A22</text>
<text x="16.6" y="87.7">A23</text>
<text x="16.6" y="85.9">A24</text>
<text x="16.6" y="84.2">A25</text>
<text x="49.4" y="89.4">B22</text>
<text x="49.4" y="87.7">B23</text>
<text x="49.4" y="85.9">B24</text>
<text x="49.4" y="84.2">B25</text>
<text x="79" y="89.4">45</text>
<text x="79" y="87.7">47</text>
<text x="79" y="85.9">49</text>
<text x="79" y="84.2">51</text>
<text x="87.4" y="89.4">46</text>
<text x="87.4" y="87.7">48</text>
<text x="87.4" y="85.9">50</text>
<text x="87.4" y="84.2">52</text>
<text x="103.9" y="87.7">1</text>
<text x="103.9" y="89.4">2</text>
<text x="112.2" y="89.4">15</text>
<text x="112.2" y="87.7">16</text>
<text x="134.9" y="84.2">17</text>
<text x="135.7" y="87.7">3</text>
<text x="135.7" y="89.4">5</text>
<text x="139.8" y="88.4">Q0</text>
<text x="139.8" y="84.9">P7</text>
<text x="200.3" y="87.7">1</text>
<text x="204.3" y="88.4">MOT</text>
<text x="215.4" y="88.4">VCC</text>
<text x="221.8" y="87.7">24</text>
<text x="16.6" y="94.6">A19</text>
<text x="16.6" y="92.9">A20</text>
<text x="16.6" y="91.1">A21</text>
<text x="49.4" y="94.6">B19</text>
<text x="49.4" y="92.9">B20</text>
<text x="49.4" y="91.1">B21</text>
<text x="79" y="94.6">39</text>
<text x="79" y="92.9">41</text>
<text x="79" y="91.1">43</text>
<text x="87.4" y="92.9">42</text>
<text x="87.4" y="94.6">40</text>
<text x="87.4" y="91.1">44</text>
<text x="103.9" y="91.1">3</text>
<text x="103.9" y="92.9">4</text>
<text x="103.9" y="94.6">5</text>
<text x="112.2" y="94.6">12</text>
<text x="112.2" y="92.9">13</text>
<text x="112.2" y="91.1">14</text>
<text x="134.9" y="94.6">12</text>
<text x="135.7" y="91.1">7</text>
<text x="135.7" y="92.9">9</text>
<text x="139.8" y="90.2">Q1</text>
<text x="139.8" y="91.9">Q2</text>
<text x="139.8" y="93.6">Q3</text>
<text x="139.8" y="95.4">Q4</text>
<text x="200.3" y="91.1">2</text>
<text x="200.3" y="92.9">3</text>
<text x="204.3" y="91.9">X1</text>
<text x="204.3" y="93.6">X2</text>
<text x="215" y="91.9">SQW</text>
<text x="221.8" y="91.1">23</text>
<text x="228.6" y="95.9" transform="rotate(-90 228.6 95.9)">1</text>
<text x="230.4" y="95.9" transform="rotate(-90 230.4 95.9)">2</text>
<text x="243.5" y="94.6">+</text>
<text x="248.3" y="94.6">-</text>
<text x="16.6" y="101.6">A15</text>
<text x="16.6" y="99.9">A16</text>
<text x="16.6" y="98.1">A17</text>
<text x="16.6" y="96.4">A18</text>
<text x="49.4" y="101.6">B15</text>
<text x="49.4" y="99.9">B16</text>
<text x="49.4" y="98.1">B17</text>
<text x="49.4" y="96.4">B18</text>
<text x="79" y="101.6">31</text>
<text x="79" y="99.9">33</text>
<text x="79" y="98.1">35</text>
<text x="79" y="96.4">37</text>
<text x="87.4" y="101.6">32</text>
<text x="87.4" y="99.9">34</text>
<text x="87.4" y="98.1">36</text>
<text x="87.4" y="96.4">38</text>
<text x="103.9" y="96.4">6</text>
<text x="103.9" y="98.1">7</text>
<text x="103.9" y="99.9">8</text>
<text x="112.2" y="99.9">9</text>
<text x="112.2" y="98.1">10</text>
<text x="112.2" y="96.4">11</text>
<text x="134.9" y="96.4">14</text>
<text x="134.9" y="98.1">16</text>
<text x="134.9" y="99.9">18</text>
<text x="139.8" y="97.2">Q5</text>
<text x="139.8" y="98.9">Q6</text>
<text x="139.8" y="100.6">Q7</text>
<text x="200.3" y="96.4">4</text>
<text x="200.3" y="98.1">5</text>
<text x="200.3" y="99.9">6</text>
<text x="200.3" y="101.6">7</text>
<text x="204.3" y="97.2">AD0</text>
<text x="204.3" y="98.9">AD1</text>
<text x="204.3" y="100.6">AD2</text>
<text x="214.5" y="98.9">RCLR</text>
<text x="214.7" y="100.7">VBAT</text>
<text x="221.8" y="98.1">21</text>
<text x="221.8" y="99.9">20</text>
<text x="16.6" y="106.8">A12</text>
<text x="16.6" y="105.1">A13</text>
<text x="16.6" y="103.4">A14</text>
<text x="49.4" y="106.8">B12</text>
<text x="49.4" y="105.1">B13</text>
<text x="49.4" y="103.4">B14</text>
<text x="79" y="106.8">25</text>
<text x="79" y="105.1">27</text>
<text x="79" y="103.4">29</text>
<text x="87.4" y="106.8">26</text>
<text x="87.4" y="105.1">28</text>
<text x="87.4" y="103.4">30</text>
<text x="135.7" y="103.4">1</text>
<text x="139.8" y="104.1">G</text>
<text x="199.5" y="106.8">10</text>
<text x="200.3" y="103.4">8</text>
<text x="200.3" y="105.1">9</text>
<text x="204.3" y="102.4">AD3</text>
<text x="204.3" y="104.1">AD4</text>
<text x="204.3" y="105.9">AD5</text>
<text x="204.3" y="107.6">AD6</text>
<text x="213.5" y="107.6">RESET</text>
<text x="215.9" y="104.1">IRQ</text>
<text x="221.8" y="103.4">19</text>
<text x="221.8" y="106.8">18</text>
<text x="236.9" y="103.4">3</text>
<text x="247.9" y="103.4">4</text>
<text x="254" y="103.4">1</text>
<text x="254" y="105.1">3</text>
<text x="254" y="106.8">5</text>
<text x="262.3" y="103.4">2</text>
<text x="262.3" y="105.1">4</text>
<text x="262.3" y="106.8">6</text>
<text x="16.6" y="110.3">A10</text>
<text x="16.7" y="108.6">A11</text>
<text x="17.4" y="113.8">A8</text>
<text x="17.4" y="112.1">A9</text>
<text x="49.4" y="113.8">B8</text>
<text x="49.4" y="112.1">B9</text>
<text x="49.4" y="110.3">B10</text>
<text x="49.4" y="108.6">B11</text>
<text x="79" y="113.8">17</text>
<text x="79" y="112.1">19</text>
<text x="79" y="110.3">21</text>
<text x="79" y="108.6">23</text>
<text x="87.4" y="113.8">18</text>
<text x="87.4" y="112.1">20</text>
<text x="87.4" y="110.3">22</text>
<text x="87.4" y="108.6">24</text>
<text x="115.2" y="110.3" transform="rotate(-90 115.2 110.3)">9</text>
<text x="116.9" y="110.3" transform="rotate(-90 116.9 110.3)">8</text>
<text x="118.7" y="110.3" transform="rotate(-90 118.7 110.3)">7</text>
<text x="120.4" y="110.3" transform="rotate(-90 120.4 110.3)">6</text>
<text x="122.2" y="110.3" transform="rotate(-90 122.2 110.3)">5</text>
<text x="123.9" y="110.3" transform="rotate(-90 123.9 110.3)">4</text>
<text x="125.6" y="110.3" transform="rotate(-90 125.6 110.3)">3</text>
<text x="127.4" y="110.3" transform="rotate(-90 127.4 110.3)">2</text>
<text x="199.5" y="112.1">17</text>
<text x="199.5" y="113.8">15</text>
<text x="199.6" y="108.6">11</text>
<text x="204.3" y="109.3">AD7</text>
<text x="204.3" y="112.9">DS</text>
<text x="216.5" y="111.1">CS</text>
<text x="221.8" y="110.3">13</text>
<text x="221.8" y="113.8">12</text>
<text x="253.4" y="112.1">11</text>
<text x="254" y="108.6">7</text>
<text x="254" y="110.3">9</text>
<text x="262.3" y="108.6">8</text>
<text x="262.3" y="110.3">10</text>
<text x="262.3" y="112.1">12</text>
<text x="17.4" y="119.1">A5</text>
<text x="17.4" y="117.3">A6</text>
<text x="17.4" y="115.6">A7</text>
<text x="49.4" y="119.1">B5</text>
<text x="49.4" y="117.3">B6</text>
<text x="49.4" y="115.6">B7</text>
<text x="79" y="117.3">13</text>
<text x="79" y="115.6">15</text>
<text x="79.2" y="119.1">11</text>
<text x="87.4" y="119.1">12</text>
<text x="87.4" y="117.3">14</text>
<text x="87.4" y="115.6">16</text>
<text x="127.4" y="118.6" transform="rotate(-90 127.4 118.6)">1</text>
<text x="156.6" y="117.3">1</text>
<text x="156.6" y="119.1">2</text>
<text x="164.2" y="119.1">6</text>
<text x="199.5" y="115.6">14</text>
<text x="204.3" y="116.3">AS</text>
<text x="204.3" y="114.6">R/W</text>
<text x="214.5" y="116.4">GND2</text>
<text x="215.3" y="114.6">GND</text>
<text x="221.8" y="115.6">16</text>
<text x="17.4" y="124.3">A2</text>
<text x="17.4" y="122.6">A3</text>
<text x="17.4" y="120.8">A4</text>
<text x="49.4" y="124.3">B2</text>
<text x="49.4" y="122.6">B3</text>
<text x="49.4" y="120.8">B4</text>
<text x="79.8" y="124.3">5</text>
<text x="79.8" y="122.6">7</text>
<text x="79.8" y="120.8">9</text>
<text x="87.4" y="124.3">6</text>
<text x="87.4" y="122.6">8</text>
<text x="87.4" y="120.8">10</text>
<text x="156.6" y="120.8">3</text>
<text x="156.6" y="122.6">4</text>
<text x="156.6" y="124.3">5</text>
<text x="164.2" y="120.8">7</text>
<text x="164.2" y="122.6">8</text>
<text x="164.2" y="124.3">9</text>
<text x="17.4" y="126">A1</text>
<text x="49.4" y="126">B1</text>
<text x="79.8" y="127.8">1</text>
<text x="79.8" y="126">3</text>
<text x="87.4" y="127.8">2</text>
<text x="87.4" y="126">4</text>
<text x="202.1" y="126">5</text>
<text x="213" y="126">6</text>
<text x="202.1" y="134.8">9</text>
<text x="213" y="134.8">8</text>
<text x="13.9" y="140.4" transform="rotate(-90 13.9 140.4)">16</text>
<text x="17.4" y="140.4" transform="rotate(-90 17.4 140.4)">14</text>
<text x="20.9" y="140.4" transform="rotate(-90 20.9 140.4)">20</text>
<text x="201.4" y="143.5">11</text>
<text x="213" y="143.5">10</text>
<text x="13.9" y="147.9" transform="rotate(-90 13.9 147.9)">8</text>
<text x="17.4" y="147.9" transform="rotate(-90 17.4 147.9)">7</text>
<text x="20.9" y="148.7" transform="rotate(-90 20.9 148.7)">10</text>
<text x="201.3" y="152.2">13</text>
<text x="213" y="152.2">12</text>
</g>
<g font-size="1.2">
<text x="15.5" y="141.9" transform="rotate(-90 15.5 141.9)">VCC</text>
<text x="19" y="141.9" transform="rotate(-90 19 141.9)">VCC</text>
<text x="22.5" y="140.2" transform="rotate(-90 22.5 140.2)">VCC</text>
<text x="15.5" y="147.7" transform="rotate(-90 15.5 147.7)">GND</text>
<text x="19" y="147.7" transform="rotate(-90 19 147.7)">GND</text>
<text x="22.5" y="148.9" transform="rotate(-90 22.5 148.9)">GND</text>
</g>
<g font-size=".9">
<text x="106.3" y="89.8" transform="rotate(-90 106.3 89.8)">2</text>
<text x="106.3" y="88.2" transform="rotate(-90 106.3 88.2)">1</text>
<text x="111.3" y="88.9" transform="rotate(-90 111.3 88.9)">ON</text>
<text x="106.3" y="95.1" transform="rotate(-90 106.3 95.1)">5</text>
<text x="106.3" y="93.3" transform="rotate(-90 106.3 93.3)">4</text>
<text x="106.3" y="91.6" transform="rotate(-90 106.3 91.6)">3</text>
<text x="106.2" y="98.6" transform="rotate(-90 106.2 98.6)">7</text>
<text x="106.3" y="100.3" transform="rotate(-90 106.3 100.3)">8</text>
<text x="106.3" y="96.9" transform="rotate(-90 106.3 96.9)">6</text>
</g>
</svg>
